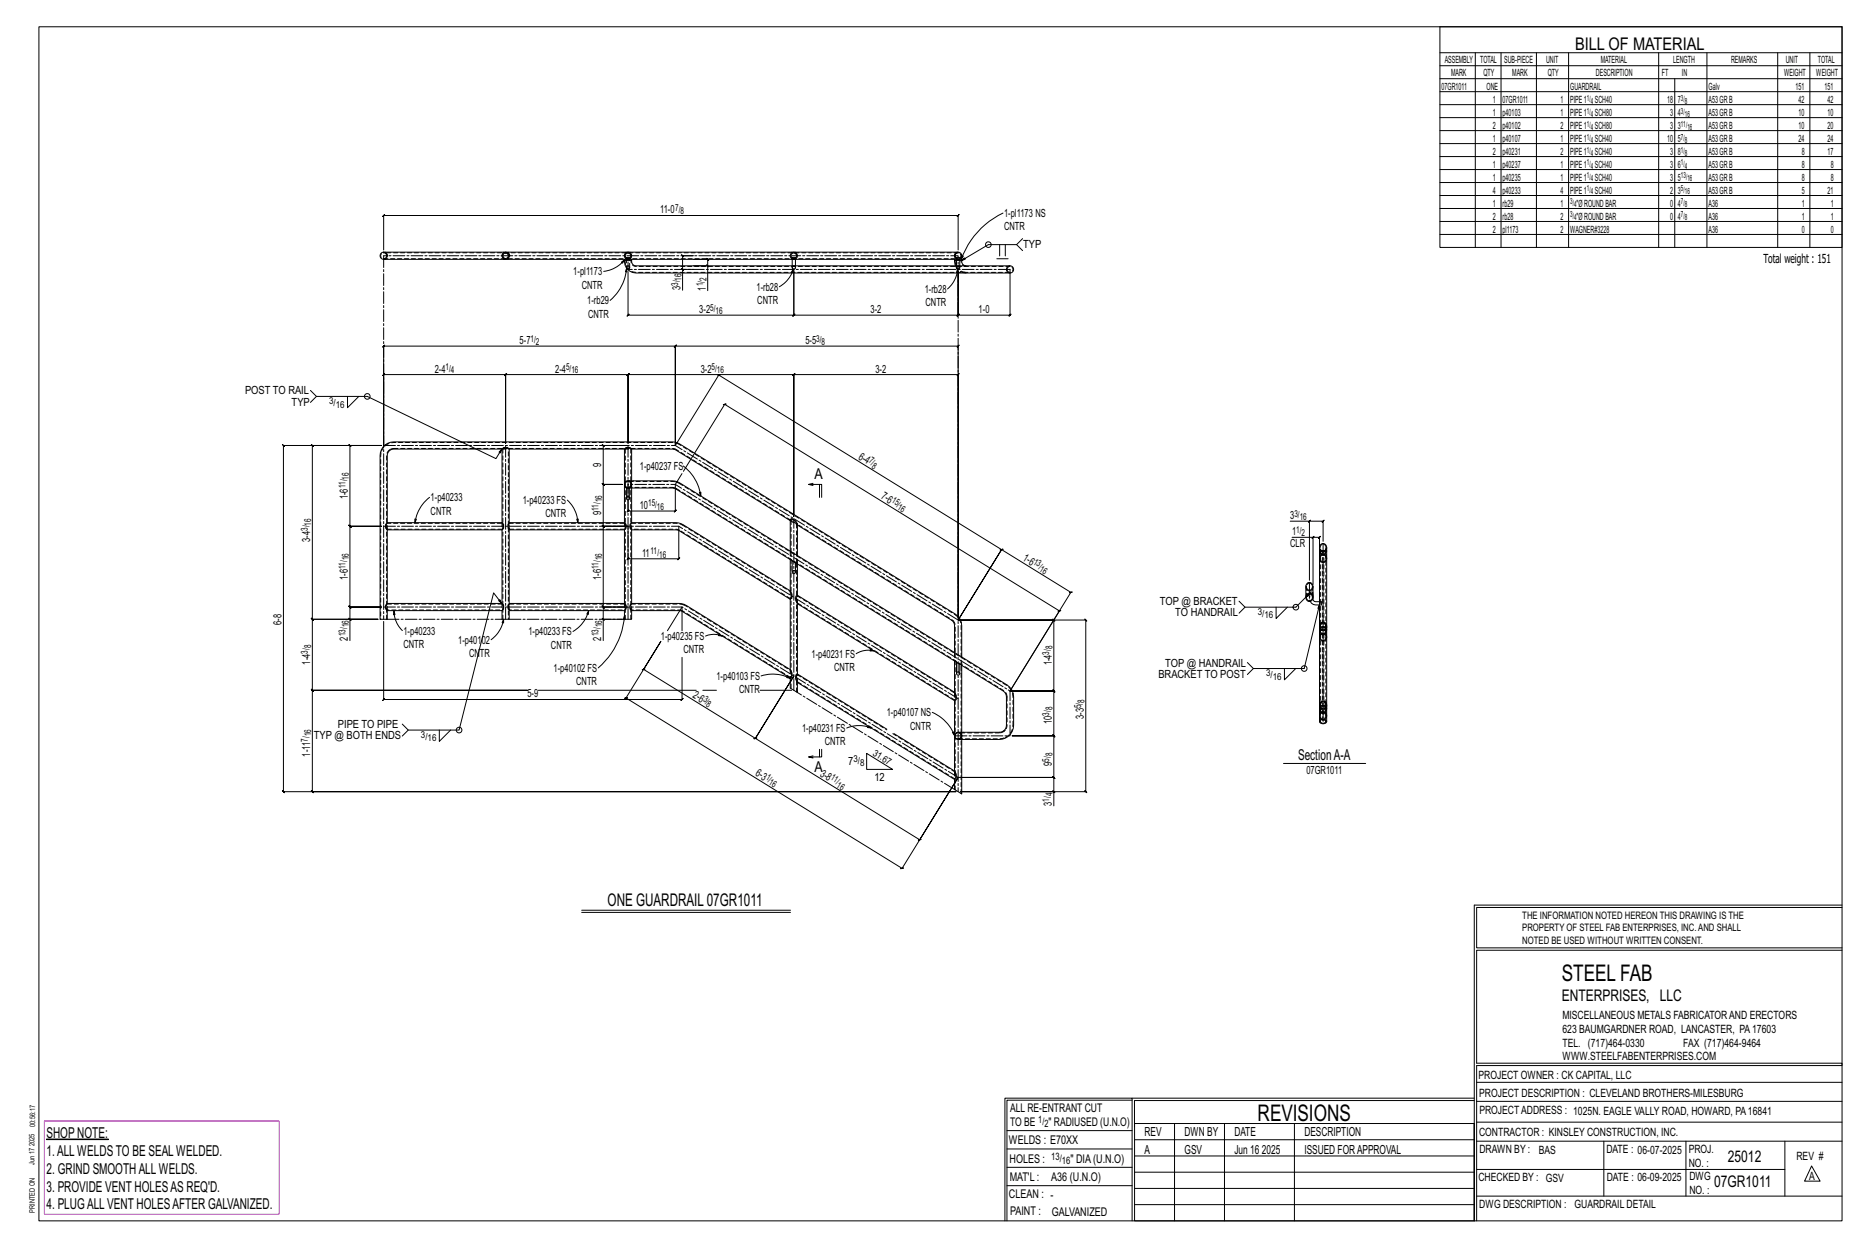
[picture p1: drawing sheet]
<svg xmlns="http://www.w3.org/2000/svg" width="914mm" height="610mm" viewBox="0 0 914 610" stroke-linecap="round" stroke-linejoin="round" font-family="sans-serif">
<path d="M23 557l30 1z" fill="#000" stroke="#000" stroke-width=".49"/>
<g fill="none" stroke="#000" stroke-width=".49">
<path d="M19 13h883v584h-883zM705 13h197v108h-197zM705 26h197M705 32h197M705 39h197M722 26v95M735 26v95M752 26v95M768 26v95M812 26v95M820 39v82M836 26v95"/>
<path d="M870 26v95M886 26v95M705 45h197M705 51h197M705 58h197M705 64h197M705 70h197M705 77h197M705 83h197M705 89h197M705 96h197M489 120v5"/>
<path d="M491 104a40 40 0 0 0-20 23M492 120v5M498 120l3 3M501 117l-3 3h-14l-13 7M705 102h197M705 108h197M705 115h197M187 124l1-1h281a1.8 1.8 0 0 1 2 2 1.8 1.8 0 0 1-2 2h-281l-2-1zM188 122v-17l-1 1 1-1h281v1l1-1h-1v17M304 128l2-1-1 2zM306 127a15 15 0 0 1-10 6M306 127h3l1 2 1 1h183a1.8 1.8 0 0 1 2 2 1.8 1.8 0 0 1-2 2h-183a6 6 0 0 1-5-7z"/>
<path d="M306 127h.1M307 131v1M307 131v2h-1zM307 131a23 23 0 0 1-8 16M309 127h.1M334 131l1 1zM339 132h-5v10M339 125h-5l1 1-1-1v7M339 130h7v12M339 127h7v-1l1 1h-1v3M346 130l1 1zM388 127v3"/>
<path d="M388 132v1h-1zM388 132a14 14 0 0 1-7 8M389 132v22l-1 1 1-1h-82h1l-1 1v-1v-21M389 127v3M467 127h.1M467 127l1 3M467 127h1M468 127v3M469 132v1h-1zM469 132a14 14 0 0 1-5 9M470 127h1M470 127v3"/>
<path d="M471 127h.1M471 127v2l2 1M471 125h1l-1 2zM488 127h5M494 132v22h1l-1 1v-1h-25h1l-1 1v-1v-21v21h1l-1 1v-1h-80l-1 1 1-1v-21M188 169l-1 1 1-1h143l-1 1 1-1v49v-49l-1 1 1-1h138v1l1-1h-1v133v-119h1l-1 1v-1h-80l-1 1 1-1v70v-70l-1 1 1-1h-82h1l-1 1v-1v34v-34h1l-1 1v-1h-59l-1 1 1-1v34v-34l-1 1 1-1h-60l-1 1 1-1v35zM152 191l3 3h25l63 30 3-4M155 194l-3 3M170 194v5l6-5M187 218h-48l-1-1 1 1v169h-1l1 1v-1h329h-315v1l-1-1h1v-49l-1-1 1 1h105h-105l-1-1 1 1v-35l-1-1 1 1h32M246 220h-53h-2l-1 3v33M249 220h57v36"/>
<path d="M306 220v-1h2l1 1v15M307 218h-12v-1l1 1h-1v19l1 1-1-1h10h-10l1 1-1-1v20l1 1-1-1h12h-12l1 1-1-1v40v-1l1 1h-1h12M309 220h21l57 35v15M331 218l21-35-1 1 2-1h-1l138 86h1h-1l-21 34 21-34h1h-1l34 21h1h-1l-30 48 25-39h-1h1l-164-101h-1h1l-20 33M306 238h.1M306 236l1-1h22l4 1 160 99a7 7 0 0 1 3 6v14a7 7 0 0 1-7 7h-20a1.8 1.8 0 0 1-2-2 1.8 1.8 0 0 1 2-2h20h2l2-3v-14l-1-2-161-100h-2h-22l-1-1zM307 239h1v5a.8 .8 0 0 1-1 1 .8 .8 0 0 1 0-1zM307 239h.1M309 239v17M334 232l-3 5v13l-1 1 1-1h-24h1l-1 1v-1v-13M334 228a22 22 0 0 1 9 15M398 238l-2-1h6v6"/>
<path d="M398 236l-2 1M401 237v6M190 256l-1 1v1l1 1h56M190 256h56M190 259v36M203 254h1l-1 2zM210 243a19 19 0 0 0-7 13M246 256v-36l1-1h1l1 1v36M246 259v36h-56M246 256l1 1v1l-1 1M249 257l1-1h56v1v1v1h-56l-1-1zM249 259v36"/>
<path d="M278 245a16 16 0 0 1 5 11M282 254h1v2zM306 259v36M307 257v16v1l1-1h-1h25v1l1-1h-1v-16M309 256l-1 1v1l1 1M309 256h22h2l54 33a3 3 0 0 1 0 4M309 259h23l55 34M309 259v36M342 241h1v2zM388 254h1M632 255h9v29M640 255l1-1z"/>
<path d="M641 255h7h-1l1-1v1v10M387 274v15M388 274v6a.8 .8 0 0 0 1 1 .8 .8 0 0 0 0-1v-5M390 272v-15l76 47 1 2v13M390 276v15M632 263h11v23M642 263l1-1zM643 263h3h-1l1-1v1v6M647 272h1M190 299v4h-4v-80a7 7 0 0 1 7-7h136l3 1 136 83a7 7 0 0 1 3 6v15M190 295l-1 1v2l1 1h56M193 299v2z"/>
<path d="M193 299a14 14 0 0 0 4 10M245 295l-3-5-17 67h-25l-3-3M246 295l1 1v2l-1 1M249 296l1-1h56v1v2v1h-56l-1-1zM249 298v5h-3v-4M288 299v2l-1-1zM288 299a17 17 0 0 1-8 10M305 297h-10v-1l1 1h-1v6M306 299v4h3v-4M309 295l-1 1v2l1 1M309 295h23l3 1 52 32M309 299h25l53 33"/>
<path d="M334 297l-7 12zM334 297v12M387 293v35M390 291v1v2v1l77 48M390 291l77 48v-16M390 295v35M609 297l-2 3M625 297v6l5-6M639 292v-5a1.8 1.8 0 0 1 2-2 1.8 1.8 0 0 1 2 2v5a1.9 1.9 0 0 1-3 2 1.9 1.9 0 0 1-1-3 1.9 1.9 0 0 1 3 0l1 1M641 290l-7 7h-25l-2-3M641 294a4 4 0 0 0 5 2v12M643 293l1 1h2v-26a1.8 1.8 0 0 1 2-2 1.8 1.8 0 0 1 1 2v5a1.9 1.9 0 0 1-2 2 1.9 1.9 0 0 1-1-3 1.9 1.9 0 0 1 3-1v2v35"/>
<path d="M646 296l-8 31h-24l-3-3M171 302l1 1zM171 303v-6h1l-1-1v1h16h-16h1l-1-1v1v-40l1 1-1-1h16h-16l1 1-1-1v-39h1l-1-1v1h16h-34l-1-1 1 1v85l-1-1 1 1h32h-14v10M188 304v38l-1 1 1-1h146l-1 1 1-1v-20M247 303v2h-1zM247 303a15 15 0 0 1-7 10M295 302l1 1zM305 303h-10v10M306 301v2h-1zM306 301a37 37 0 0 1-13 26M324 314l-9 13-1 1 2-1h-1l55 34h-1h1l19-30-19 30h-1h1l80 50h1h-1l19-31-27 45h-1h1l-136-84h1l-1 1v-1zM352 310l1 1h-1z"/>
<path d="M353 311a11 11 0 0 0-8 0M426 318h2l-2 1zM428 318a11 11 0 0 0-9 2M647 310h1M264 338h77zM344 338h7zM372 338h16zM373 331a19 19 0 0 1 14 1M385 331l2 1-2-1zM387 332v5l3 2v-5M387 328a3 3 0 0 1 0 4M390 330v2v2"/>
<path d="M390 334l77 47M390 330l44 27M467 339l1 1v2l-1 1M468 324v5a.8 .8 0 0 0 1 1 .8 .8 0 0 0 1-1v-4l-1-1M471 326v32M614 327l-3 3M629 327v6l5-6M200 357l-3 3M215 357v6l6-6M425 355l1 1h-1zM426 356a16 16 0 0 0-12 0M438 359l29 18"/>
<path d="M456 349a21 21 0 0 1 11 11M466 358h1v2zM467 343v34M646 347v-39a1.8 1.8 0 0 1 2-1 1.8 1.8 0 0 1 1 1v39M646 345h2a1.4 1.4 0 0 1 1 2v6a2 2 0 0 1-1 1 2 2 0 0 1-2-1zM647 349h1M398 370h-2M401 367v3M402 367v3h-6l2 1M424 369l13 7h-13zM467 377l1 2v2h-1M471 362v26l-4-2v-5"/>
<path d="M628 374h41M515 387l1 1zM516 387v-7v1l-1-1h1h-47h47v1l-1-1h1v-20v1l-1-1h1h-21h21v1l-1-1h1v-22v1l-1-1h1h-22h22v1l-1-1h1v-35v1l-1-1h1h-47h62l1 1-1-1v84l1 1-1-1h-61h46v7M285 445h102M285 446h102M722 443v154M722 443h180M902 444h-179v20h179M902 465h-179v55h179v1h-179v76M554 538h-61v59M554 537h168M722 538h-167v13"/>
<path d="M723 539h179M723 530h179M493 553h61M555 550h167v47h-167zM555 558h167M575 550v47M599 550v47M634 550v47M723 549h179M723 558h179M785 558v27M825 558v27"/>
<path d="M874 558v27M493 571h61M493 562h61M555 573h167M555 566h167M723 572h151M887 570l4 8h-8zM492 597v-60h62v60M493 580h61M555 589h167M555 581h167M723 585h179"/>
<circle cx="484" cy="120" r="1.4"/>
<circle cx="180" cy="194" r="1.4"/>
<circle cx="648" cy="273" r="1.6"/>
<circle cx="634" cy="297" r="1.4"/>
<circle cx="641" cy="292" r="1.6"/>
<circle cx="647" cy="312" r="1.9"/>
<circle cx="648" cy="312" r="1.6"/>
<circle cx="638" cy="327" r="1.4"/>
<circle cx="225" cy="357" r="1.4"/>
<circle cx="647" cy="350" r="1.9"/>
<circle cx="648" cy="350" r="1.6"/>
</g>
<path d="M22 548h115v46h-115z" fill="none" stroke="#f0f" stroke-width=".5"/>
<g fill="none" stroke="#000" stroke-width=".49" stroke-dasharray="2 1.4">
<path d="M188 127h281M188 127h1M189 124l-1-1M189 127l1-2M189 123v1M189 127h.1M189 124l1 1-1 2M189 124h.1M190 125l-1-1M246 125h.1M246 125v-1M246 124h.1"/>
<path d="M246 126v-1M246 125v1M246 124h1M246 126h1M246 124v1M247 127l-1-1M247 124h.1M247 127h1zM247 127h.1M247 124l1-1zM247 124v-1M247 126h.1"/>
<path d="M247 126h1M248 123v1M248 124h.1M248 124h-2M248 126h1M248 127h.1M248 124h1M249 126h.1M249 124h.1M249 124h-1M249 123v1M249 126v-1"/>
<path d="M249 127h.1M249 124l1 1-1 2M249 126l-1 1M249 125v-1M249 124v1M249 125v1M249 125h.1M306 125h.1M306 125v-1M306 124h.1M306 126v-1M306 127h.1"/>
<path d="M306 127a5 5 0 0 0 5 6h183M306 125v1M306 126h.1M306 124v1M306 127v-1M306 127h2zM306 124l1-1zM306 124v-1M306 126h1M307 130v1M307 127v3M307 131h.1"/>
<path d="M307 131v-1M307 130h.1M307 126h1M307 130h1M307 123l1 1M307 124h1M307 124h.1M308 132h-1M308 132h.1M308 130v1M308 124h-2M308 131v1"/>
<path d="M308 131h.1M308 126h.1M308 126h-1v1M308 131v-4M308 127v-1M308 124h.1M308 126h1M308 123v1M308 127h.1M308 124h1M309 124h.1M309 126h.1"/>
<path d="M309 124h-1M309 126v-1M309 126l-1 1M309 125v-1M309 127h.1M309 124v1M309 125v1M309 125h.1M387 125l1-1M387 125v1M387 126h1M388 127l-1-2"/>
<path d="M388 124h.1M388 124h2zM388 127h1zM388 127h.1M388 124v-1M388 126h.1M388 131v-1M388 130h.1M388 131h.1M388 130h1M388 126h2M389 127h1h-1"/>
<path d="M389 126h.1M389 130h.1M389 132l-1-1M389 124h-1l-1 1M389 130v1M389 131v1M389 131h.1M389 126h-1v1M389 127h.1M389 127v-1M390 124h-1M390 126v-1"/>
<path d="M390 123v1M390 127h.1M390 124h.1M390 124v1M390 125v-1M390 125h.1M390 126v1M390 125v1M467 125l1 2M467 126v-2M468 124l-1 1M468 124h.1"/>
<path d="M468 127h.1M468 127v3M468 125a1.5 1.5 0 0 1 1-1 1.5 1.5 0 0 1 1 1 1.5 1.5 0 0 1-1 2M468 125v1M468 130h.1M468 130l2 2 1 1M468 127h1M468 124v-1M468 130a5 5 0 0 0 5 3M468 131v-1M468 131h.1M468 130h1"/>
<path d="M469 130h.1M469 124h-281M469 123l-1 1M469 127l-1-1v-1M469 124h.1M469 127h.1M469 130h1M469 132l-1-1M470 124h.1M470 130h.1M470 130v1M470 127h.1"/>
<path d="M470 131l-1 1M470 131h.1M470 126h-2v1M470 127h-2M470 127v-1M470 127h-1M470 126v-2M471 124l-1 2M471 133l2 1M473 130l-2-1-1-2M493 132v1M493 132a1.5 1.5 0 0 1 1-2 1.5 1.5 0 0 1 2 2 1.5 1.5 0 0 1-2 1"/>
<path d="M493 130v2M493 133l1 1M494 130h-183l-2-1v-2M494 130h-1M494 133h-1v-1M188 219l-1 2M190 217l-2 2M191 220l2-1M193 219h53M246 220h3M246 219h3M246 220h.1"/>
<path d="M246 220l1-1M247 219h.1M247 219l2 1v83M249 219h57M306 220h3M306 219h3M306 220h.1M306 220v83M306 220l1-1M307 219h.1M307 219l2 1M309 220v16"/>
<path d="M309 219l21 1M329 216h-136l-3 1M330 220l137 84M333 217l-4-1M187 221l-1 82M190 221l1-1M306 237v1M306 238h.1M306 236h.1M306 238l1 1M307 239h.1M307 238h22"/>
<path d="M307 239l1-1M307 236h2M307 239h1M308 239h.1M308 235h-1l-1 2M308 239v-1M308 236v-1M308 238h1M308 236l-1-1M308 238l1-1M308 238a1.5 1.5 0 0 1-2-1 1.5 1.5 0 0 1 2-1M309 236v1"/>
<path d="M309 236h.1M309 238h.1M309 238v-2M309 237l-1 1M309 238v-1M309 239v-1M309 236v-1M309 237l-1-1M329 238l1 1M330 239h1M330 236h-22M331 239l160 99 1 1"/>
<path d="M333 237l-3-1M189 258l1-2M189 259v-1M189 259h.1M190 259v-3M190 256h56M190 259h.1M246 256v3M246 259h-57M246 256h.1M246 256v1M246 257v2"/>
<path d="M249 258l1-2M249 259v-1M249 259v-3M249 259h.1M250 256h56M250 259h.1M306 256v3M306 259h-57M306 256h.1M306 256v1M306 257v2M307 243v1"/>
<path d="M308 244l-1-1M309 258v-2M309 259v-1M309 259h.1M309 256h22l3 1M309 259v-3M333 259h-2h-22M334 257l53 32v2M387 254v1M387 255l3 2M387 254h.1M387 255v-1"/>
<path d="M387 255v15M387 254h1M388 254h.1M388 254l1 1M388 254h-1M389 255l1 1M390 256h.1M390 256l-1-2M390 257v-1M387 270h.1M387 270v3M387 273v1"/>
<path d="M387 270v4M387 274v63M388 274h.1M389 275l-1-1M389 279l-1 1M389 280v-1M390 275v-3M390 272v-16M390 276h.1M390 276v-4M390 272h.1M646 268v1"/>
<path d="M646 270v-1M646 270h.1M646 268l1-1 1-1M646 269l1 1M646 269h.1M646 270v83l1-1M646 270l1 1M646 269h1M647 270h-1M647 270h.1M647 271h.1M647 271h1"/>
<path d="M647 269v83h-1M647 272l-1-2M647 270h2M648 271l1-1M648 269h1M648 269h-1M648 270h-1M648 266l1 2M648 270l-1-1-1-1v5M649 270v-1M649 270h.1M649 269h.1"/>
<path d="M649 268l-1 2M649 273v-5M649 270l-1 2M649 269v-1M649 270v-1v1M189 298l1-3M189 298h.1M190 299v-4M190 299l-1-1M190 296h56M246 295v4M246 296h.1"/>
<path d="M246 296v2h-56M249 298l1-3M249 298h.1M249 298v-3M250 299l-1-1M250 296h56M306 295v4M306 296h.1M306 296v2h-56M309 298v-2M309 298h.1M309 296h23h3"/>
<path d="M309 299v-4M334 299l-25-1M335 296l52 32v1M387 289v4M387 293l-54-34M387 293h.1M387 291v1M387 292v1M390 294v-2M390 294h.1M390 295v-1M390 295h.1"/>
<path d="M390 292l77 47M390 295v-4M639 287l1 1M640 292v-6M640 288l1 1M640 286l1-1M641 289l1-1M641 285l1 1v1M641 289l-1-1v-1M641 290v4M641 290h1M642 290h.1"/>
<path d="M642 291l-1-1M642 291h.1M642 287l-1 2M642 292v-5M642 288l1-1M642 290h1M643 290l-1 1M643 293v-3M646 294v2M646 296h1M647 296v-2M647 294h-1"/>
<path d="M186 303h.1M189 303l1-82M189 303h.1M246 303v-83M309 303v-65M467 304l1 2v14M467 319v1M467 320v3M468 320v3M646 307v-1v1M646 307v1M646 309h.1"/>
<path d="M646 309v-1M646 307v2M646 308v-1M646 306h.1M646 305v2M646 308h.1M646 306v-1M646 309l2 2M646 307l1 1M646 309v-1v4M646 305h.1M646 306v1"/>
<path d="M646 305h1M646 308h1M646 307h2M647 308h-1M647 305l-1 1M647 305h-1M647 308h.1M647 305h.1M647 310l-1-1M647 308l-1-1M647 310h.1M647 304v1"/>
<path d="M648 311l1-2M648 307h.1M648 305h.1M648 305v-1l1 1M648 308h1M648 307l1 1M648 305h1M648 308h.1M649 308h.1M649 305h.1M649 305h-1M649 305l-1-1"/>
<path d="M649 308h-1M649 306v-1M649 305v1M649 307l-1 1M649 309l-1 1M649 308v-1M649 306h.1M649 307v-1M649 307h.1M649 312v-4v1M649 307v-1v1M649 309h.1"/>
<path d="M649 306v1M649 308v-2M649 309v-2M649 308v1M649 307v1M387 328v4M387 331l-53-32M387 331h.1M387 329v2M390 332v-1v-1M390 339v-64M390 333v-1"/>
<path d="M390 333h.1M390 330l44 27M390 334v-1M390 334v-4M467 323h.1M467 339v3M467 339h.1M467 339l1 1M468 323v16M468 339v21M468 340h.1M468 324h.1"/>
<path d="M469 324h-1M469 329h-1M470 329h-1M470 322v-16a6 6 0 0 0-3-5l-134-84M470 325v-3M471 326v-1M471 325v-3M471 322v-1M492 339l1 2M495 338l-2-3-160-98M437 359l30 19M467 343h.1"/>
<path d="M467 342l-77-47M468 340v2h-1M469 359h1M470 359a1.7 1.7 0 0 0-3 1 1.7 1.7 0 0 0 3 1M470 359l-1-1M470 359v1M470 359h.1M470 359v-34M471 359v-1M489 359h-20M492 358l-3 1M492 357v1"/>
<path d="M493 341v14l-1 2M496 355v-14l-1-3M646 345v-1v1M646 345v1M646 347v1M646 347h.1M646 345v3M646 347v-2M646 344h.1M646 344v1M646 346h.1M646 348l2 1"/>
<path d="M646 345h.1M646 353h.1M646 346v1M646 348v-1v3M646 344v2M646 346l1 1M646 346h1M646 344l1-1M646 352v1M646 346l2-1M646 346v-2M646 344h1"/>
<path d="M647 347h-1M647 344h-1M647 346v1M647 347h.1M647 343h.1M647 354l-1-1M647 348h-1M647 346h-1M647 344v-1M647 343l-1 1M647 344h.1M647 349v-1"/>
<path d="M647 347v-1M647 352h1M648 349l1-1M648 345h.1M648 352l1 1v-83h-1M648 347h1M648 347l1-1M648 343v1M648 345v1M648 344v-1h1M648 343h.1M648 346h1"/>
<path d="M648 344h1M648 344h.1M648 346v1M649 354h-2M649 346h.1M649 343v1M649 347v-1M649 343h-1M649 344h-1M649 347h-1M649 344h.1M649 344v1"/>
<path d="M649 346h-1M649 348l-1 1M649 346v-1M649 347h.1M649 344v-1M649 352h-1v-83M649 353h.1M649 353v1M649 345v-1M649 345h.1M649 350v-3v1M649 345v1"/>
<path d="M649 348v-1M649 348v-3M649 345v-1v1M649 346v1M649 353v-1M467 378v3M467 377h.1M467 378h.1M467 378h1M468 360v18M468 378v8M468 378v1"/>
<path d="M468 379h.1M468 379v1l-1 1M469 361h.1M469 362l1-1M469 361h20h3M470 361l1-1-1-1M470 361l1-1M470 361a1.5 1.5 0 0 1-2-1 1.5 1.5 0 0 1 1-1M470 360v1M470 361h.1M470 361v-1M470 360v-1"/>
<path d="M471 362v-1M471 361v-1M471 360h.1M471 360v-1M471 360l-1-1M492 361a7 7 0 0 0 4-6M467 381h.1M467 386h.1M467 381l-77-47M470 388v-27M470 388h.1"/>
<circle cx="188" cy="125" r="1.5"/>
</g>
<g fill="none" stroke="#000" stroke-width=".49" stroke-dasharray="5.8 1 1 1">
<path d="M188 125v178M494 132h-187v-7M188 218h143l138 85v84M248 218v85M307 218v85M188 257h144l137 85M648 266v88M188 297h146l100 62M641 285v9M190 303h56M249 303h57M469 303v-178h-281"/>
<path d="M389 338v-84M434 359l35 21M468 360h26v-22l-163-101h-24M467 386l-77-47"/>
</g>
<g font-size="11.2">
<text x="764" y="480">STEEL FAB</text>
<text x="616" y="548">REVISIONS</text>
</g>
<g font-size="8.6">
<text x="771" y="24">BILL OF MATERIAL</text>
<text x="297" y="443">ONE GUARDRAIL07GR1011</text>
</g>
<g font-size="7.9">
<text x="765" y="490">ENTERPRISES, LLC</text>
<text x="846" y="569">25012</text>
<text x="839" y="581">07GR1011</text>
</g>
<g font-size="7.3">
<text x="399" y="235">A</text>
<text x="635" y="372">SectionA-A</text>
<text x="399" y="378">A</text>
<text x="23" y="557">SHOPNOTE:</text>
<text x="23" y="566">1.ALLWELDSTO BE SEALWELDED.</text>
<text x="23" y="574">2. GRIND SMOOTHALLWELDS.</text>
<text x="23" y="583">3. PROVIDE VENT HOLESAS REQ'D.</text>
<text x="23" y="592">4. PLUGALLVENT HOLESAFTER GALVANIZED.</text>
</g>
<g font-size="6.1">
<text x="863" y="129">Total weight : 151</text>
<text x="560" y="556">REV</text>
<text x="580" y="556">DWN BY</text>
<text x="604" y="556">DATE</text>
<text x="639" y="556">DESCRIPTION</text>
<text x="560" y="564">A</text>
<text x="580" y="564">GSV</text>
<text x="604" y="564">Jun 16</text>
<text x="618" y="564">2025</text>
<text x="639" y="564">ISSUED FORAPPROVAL</text>
</g>
<g font-size="5.9">
<text x="494" y="560">WELDS : E70XX</text>
<text x="494" y="569">HOLES :</text>
<text x="524" y="569">&quot; DIA(U.N.O)</text>
<text x="494" y="578">MAT'L :</text>
<text x="515" y="578">A36 (U.N.O)</text>
<text x="494" y="586">CLEAN : -</text>
<text x="495" y="595">PAINT :</text>
<text x="515" y="595">GALVANIZED</text>
</g>
<g font-size="5.8">
<text x="494" y="544">ALL RE-ENTRANT CUT</text>
<text x="494" y="551">TO BE</text>
<text x="513" y="551">&quot; RADIUSED (U.N.O)</text>
</g>
<g font-size="5.6">
<text x="765" y="499">MISCELLANEOUS METALS FABRICATORAND ERECTORS</text>
<text x="765" y="505">623 BAUMGARDNER ROAD, LANCASTER, PA17603</text>
<text x="765" y="512">TEL. (717)464-0330</text>
<text x="824" y="512">FAX (717)464-9464</text>
<text x="765" y="519">WWW.STEELFABENTERPRISES.COM</text>
<text x="724" y="528">PROJECT OWNER : CK CAPITAL, LLC</text>
<text x="724" y="537">PROJECT DESCRIPTION : CLEVELAND BROTHERS-MILESBURG</text>
<text x="724" y="545">PROJECTADDRESS : 1025N. EAGLE VALLY ROAD, HOWARD, PA16841</text>
<text x="724" y="556">CONTRACTOR : KINSLEY CONSTRUCTION, INC.</text>
<text x="724" y="564">DRAWN BY :</text>
<text x="753" y="564">BAS</text>
<text x="786" y="564">DATE : 06-07-2025</text>
<text x="827" y="564">PROJ.</text>
<text x="879" y="568">REV #</text>
<text x="827" y="571">NO. :</text>
<text x="724" y="578">CHECKED BY : GSV</text>
<text x="787" y="578">DATE : 06-09-2025</text>
<text x="827" y="578">DWG</text>
<text x="886" y="578">A</text>
<text x="827" y="584">NO. :</text>
<text x="724" y="591">DWG DESCRIPTION : GUARDRAIL DETAIL</text>
</g>
<g font-size="5.5">
<text x="323" y="104">11-0</text>
<text x="492" y="106">1-pl1173 NS</text>
<text x="492" y="113">CNTR</text>
<text x="501" y="121">TYP</text>
<text x="281" y="135">1-pl1173</text>
<text x="285" y="141">CNTR</text>
<text x="333" y="142" transform="rotate(-90 333 142)">3</text>
<text x="345" y="142" transform="rotate(-90 345 142)">1</text>
<text x="370" y="142">1-rb28</text>
<text x="453" y="143">1-rb28</text>
<text x="287" y="149">1-rb29</text>
<text x="371" y="149">CNTR</text>
<text x="453" y="150">CNTR</text>
<text x="288" y="155">CNTR</text>
<text x="342" y="153">3-2</text>
<text x="426" y="153">3-2</text>
<text x="479" y="153">1-0</text>
<text x="254" y="168">5-7</text>
<text x="394" y="168">5-5</text>
<text x="213" y="182">2-4</text>
<text x="272" y="182">2-4</text>
<text x="343" y="182">3-2</text>
<text x="429" y="182">3-2</text>
<text x="120" y="193">POST TO RAIL</text>
<text x="143" y="198">TYP</text>
<text x="420" y="224" transform="rotate(32 420 224)">6-4</text>
<text x="294" y="229" transform="rotate(-90 294 229)">9</text>
<text x="313" y="230">1-p40237 FS</text>
<text x="170" y="244" transform="rotate(-90 170 244)">1-6</text>
<text x="211" y="245">1-p40233</text>
<text x="431" y="244" transform="rotate(32 431 244)">7-6</text>
<text x="211" y="252">CNTR</text>
<text x="256" y="247">1-p40233 FS</text>
<text x="313" y="249">10</text>
<text x="267" y="253">CNTR</text>
<text x="294" y="252" transform="rotate(-90 294 252)">9</text>
<text x="632" y="254">3</text>
<text x="632" y="262">1</text>
<text x="152" y="265" transform="rotate(-90 152 265)">3-4</text>
<text x="632" y="267">CLR</text>
<text x="314" y="272">11</text>
<text x="500" y="274" transform="rotate(32 500 274)">1-6</text>
<text x="170" y="284" transform="rotate(-90 170 284)">1-6</text>
<text x="294" y="284" transform="rotate(-90 294 284)">1-6</text>
<text x="568" y="296">TOP @ BRACKET</text>
<text x="138" y="306" transform="rotate(-90 138 306)">6-8</text>
<text x="575" y="302">TO HANDRAIL</text>
<text x="197" y="310">1-p40233</text>
<text x="259" y="311">1-p40233 FS</text>
<text x="170" y="313" transform="rotate(-90 170 313)">2</text>
<text x="197" y="317">CNTR</text>
<text x="224" y="315">1-p40102</text>
<text x="270" y="317">CNTR</text>
<text x="294" y="313" transform="rotate(-90 294 313)">2</text>
<text x="324" y="313">1-p40235 FS</text>
<text x="230" y="321">CNTR</text>
<text x="335" y="320">CNTR</text>
<text x="397" y="322">1-p40231 FS</text>
<text x="152" y="325" transform="rotate(-90 152 325)">1-4</text>
<text x="271" y="329">1-p40102 FS</text>
<text x="408" y="328">CNTR</text>
<text x="515" y="326" transform="rotate(-90 515 326)">1-4</text>
<text x="570" y="326">TOP @ HANDRAIL</text>
<text x="282" y="335">CNTR</text>
<text x="351" y="333">1-p40103 FS</text>
<text x="567" y="332">BRACKET TO POST</text>
<text x="258" y="341">5-9</text>
<text x="339" y="341" transform="rotate(32 339 341)">2-6</text>
<text x="362" y="339">CNTR</text>
<text x="434" y="350">1-p40107 NS</text>
<text x="531" y="352" transform="rotate(-90 531 352)">3-3</text>
<text x="165" y="356">PIPE TO PIPE</text>
<text x="393" y="358">1-p40231 FS</text>
<text x="446" y="357">CNTR</text>
<text x="515" y="354" transform="rotate(-90 515 354)">10</text>
<text x="154" y="362">TYP @ BOTH ENDS</text>
<text x="404" y="365">CNTR</text>
<text x="152" y="370" transform="rotate(-90 152 370)">1-11</text>
<text x="415" y="374">7</text>
<text x="515" y="375" transform="rotate(-90 515 375)">9</text>
<text x="369" y="379" transform="rotate(32 369 379)">6-3</text>
<text x="401" y="379" transform="rotate(32 401 379)">3-8</text>
<text x="428" y="382">12</text>
<text x="639" y="378">07GR1011</text>
<text x="515" y="394" transform="rotate(-90 515 394)">3</text>
</g>
<g font-size="5">
<text x="745" y="450">THE INFORMATION NOTED HEREON THIS DRAWING IS THE</text>
<text x="745" y="456">PROPERTY OF STEEL FAB ENTERPRISES, INC.AND SHALL</text>
<text x="745" y="462">NOTED BE USED WITHOUT WRITTEN CONSENT.</text>
<text x="508" y="550">1/</text>
<text x="511" y="551">2</text>
<text x="515" y="568">13/</text>
<text x="520" y="570">16</text>
</g>
<g font-size="4.9">
<text x="707" y="31">ASSEMBLY</text>
<text x="725" y="31">TOTAL</text>
<text x="736" y="31">SUB-PIECE</text>
<text x="757" y="31">UNIT</text>
<text x="784" y="31">MATERIAL</text>
<text x="819" y="31">LENGTH</text>
<text x="847" y="31">REMARKS</text>
<text x="874" y="31">UNIT</text>
<text x="890" y="31">TOTAL</text>
<text x="710" y="37">MARK</text>
<text x="726" y="37">QTY</text>
<text x="740" y="37">MARK</text>
<text x="758" y="37">QTY</text>
<text x="781" y="37">DESCRIPTION</text>
<text x="814" y="37">FT</text>
<text x="823" y="37">IN</text>
<text x="873" y="37">WEIGHT</text>
<text x="889" y="37">WEIGHT</text>
<text x="706" y="44">07GR1011</text>
<text x="728" y="44">ONE</text>
<text x="769" y="44">GUARDRAIL</text>
<text x="836" y="44">Galv</text>
<text x="879" y="44">151</text>
<text x="893" y="44">151</text>
<text x="731" y="50">1</text>
<text x="736" y="50">07GR1011</text>
<text x="764" y="50">1</text>
<text x="769" y="50">PIPE1</text>
<text x="781" y="50">SCH40</text>
<text x="816" y="50">18</text>
<text x="821" y="50">7</text>
<text x="836" y="50">A53GRB</text>
<text x="880" y="50">42</text>
<text x="895" y="50">42</text>
<text x="731" y="57">1</text>
<text x="736" y="57">p40103</text>
<text x="764" y="57">1</text>
<text x="769" y="57">PIPE1</text>
<text x="781" y="57">SCH80</text>
<text x="818" y="57">3</text>
<text x="821" y="57">4</text>
<text x="836" y="57">A53GRB</text>
<text x="880" y="57">10</text>
<text x="895" y="57">10</text>
<text x="731" y="63">2</text>
<text x="736" y="63">p40102</text>
<text x="764" y="63">2</text>
<text x="769" y="63">PIPE1</text>
<text x="781" y="63">SCH80</text>
<text x="818" y="63">3</text>
<text x="821" y="63">3</text>
<text x="836" y="63">A53GRB</text>
<text x="880" y="63">10</text>
<text x="895" y="63">20</text>
<text x="731" y="69">1</text>
<text x="736" y="69">p40107</text>
<text x="764" y="69">1</text>
<text x="769" y="69">PIPE1</text>
<text x="781" y="69">SCH40</text>
<text x="816" y="69">10</text>
<text x="821" y="69">5</text>
<text x="836" y="69">A53GRB</text>
<text x="880" y="69">24</text>
<text x="895" y="69">24</text>
<text x="731" y="76">2</text>
<text x="736" y="76">p40231</text>
<text x="764" y="76">2</text>
<text x="769" y="76">PIPE1</text>
<text x="781" y="76">SCH40</text>
<text x="818" y="76">3</text>
<text x="821" y="76">8</text>
<text x="836" y="76">A53GRB</text>
<text x="882" y="76">8</text>
<text x="895" y="76">17</text>
<text x="731" y="82">1</text>
<text x="736" y="82">p40237</text>
<text x="764" y="82">1</text>
<text x="769" y="82">PIPE1</text>
<text x="781" y="82">SCH40</text>
<text x="818" y="82">3</text>
<text x="821" y="82">6</text>
<text x="836" y="82">A53GRB</text>
<text x="882" y="82">8</text>
<text x="896" y="82">8</text>
<text x="731" y="88">1</text>
<text x="736" y="88">p40235</text>
<text x="764" y="88">1</text>
<text x="769" y="88">PIPE1</text>
<text x="781" y="88">SCH40</text>
<text x="818" y="88">3</text>
<text x="821" y="88">5</text>
<text x="836" y="88">A53GRB</text>
<text x="882" y="88">8</text>
<text x="896" y="88">8</text>
<text x="731" y="95">4</text>
<text x="736" y="95">p40233</text>
<text x="764" y="95">4</text>
<text x="769" y="95">PIPE1</text>
<text x="781" y="95">SCH40</text>
<text x="818" y="95">2</text>
<text x="821" y="95">3</text>
<text x="836" y="95">A53GRB</text>
<text x="882" y="95">5</text>
<text x="895" y="95">21</text>
<text x="731" y="101">1</text>
<text x="736" y="101">rb29</text>
<text x="764" y="101">1</text>
<text x="772" y="101">&quot;ØROUNDBAR</text>
<text x="818" y="101">0</text>
<text x="821" y="101">4</text>
<text x="836" y="101">A36</text>
<text x="882" y="101">1</text>
<text x="896" y="101">1</text>
<text x="731" y="107">2</text>
<text x="736" y="107">rb28</text>
<text x="764" y="107">2</text>
<text x="772" y="107">&quot;ØROUNDBAR</text>
<text x="818" y="107">0</text>
<text x="821" y="107">4</text>
<text x="836" y="107">A36</text>
<text x="882" y="107">1</text>
<text x="896" y="107">1</text>
<text x="731" y="114">2</text>
<text x="736" y="114">pl1173</text>
<text x="764" y="114">2</text>
<text x="769" y="114">WAGNER#3228</text>
<text x="836" y="114">A36</text>
<text x="882" y="114">0</text>
<text x="896" y="114">0</text>
</g>
<g font-size="4.7">
<text x="331" y="103">7/</text>
<text x="333" y="105">8</text>
<text x="334" y="137" transform="rotate(-90 334 137)">16</text>
<text x="346" y="138" transform="rotate(-90 346 138)">2</text>
<text x="332" y="140" transform="rotate(-90 332 140)">3/</text>
<text x="344" y="140" transform="rotate(-90 344 140)">1/</text>
<text x="348" y="152">5/</text>
<text x="350" y="154">16</text>
<text x="260" y="167">1/</text>
<text x="400" y="167">3/</text>
<text x="262" y="169">2</text>
<text x="402" y="169">8</text>
<text x="218" y="181">1/</text>
<text x="221" y="183">4</text>
<text x="277" y="181">5/</text>
<text x="280" y="183">16</text>
<text x="348" y="181">5/</text>
<text x="351" y="183">16</text>
<text x="161" y="198">3/</text>
<text x="164" y="199">16</text>
<text x="425" y="226" transform="rotate(32 425 226)">7/</text>
<text x="427" y="229" transform="rotate(32 427 229)">8</text>
<text x="169" y="239" transform="rotate(-90 169 239)">11/</text>
<text x="171" y="235" transform="rotate(-90 171 235)">16</text>
<text x="295" y="246" transform="rotate(-90 295 246)">16</text>
<text x="436" y="245" transform="rotate(32 436 245)">15/</text>
<text x="293" y="250" transform="rotate(-90 293 250)">11/</text>
<text x="317" y="248">15/</text>
<text x="322" y="249">16</text>
<text x="439" y="249" transform="rotate(32 439 249)">16</text>
<text x="152" y="257" transform="rotate(-90 152 257)">16</text>
<text x="634" y="253">3/</text>
<text x="636" y="254">16</text>
<text x="151" y="260" transform="rotate(-90 151 260)">3/</text>
<text x="635" y="261">1/</text>
<text x="637" y="262">2</text>
<text x="171" y="274" transform="rotate(-90 171 274)">16</text>
<text x="295" y="274" transform="rotate(-90 295 274)">16</text>
<text x="318" y="271">11/</text>
<text x="323" y="273">16</text>
<text x="506" y="276" transform="rotate(32 506 276)">13/</text>
<text x="169" y="278" transform="rotate(-90 169 278)">11/</text>
<text x="293" y="278" transform="rotate(-90 293 278)">11/</text>
<text x="508" y="279" transform="rotate(32 508 279)">16</text>
<text x="616" y="301">3/</text>
<text x="619" y="303">16</text>
<text x="169" y="311" transform="rotate(-90 169 311)">13/</text>
<text x="171" y="307" transform="rotate(-90 171 307)">16</text>
<text x="293" y="311" transform="rotate(-90 293 311)">13/</text>
<text x="295" y="307" transform="rotate(-90 295 307)">16</text>
<text x="152" y="317" transform="rotate(-90 152 317)">8</text>
<text x="515" y="318" transform="rotate(-90 515 318)">8</text>
<text x="151" y="320" transform="rotate(-90 151 320)">3/</text>
<text x="514" y="320" transform="rotate(-90 514 320)">3/</text>
<text x="620" y="331">3/</text>
<text x="623" y="333">16</text>
<text x="344" y="343" transform="rotate(32 344 343)">3/</text>
<text x="345" y="346" transform="rotate(32 345 346)">8</text>
<text x="515" y="348" transform="rotate(-90 515 348)">8</text>
<text x="529" y="346" transform="rotate(-90 529 346)">5/</text>
<text x="531" y="344" transform="rotate(-90 531 344)">8</text>
<text x="514" y="350" transform="rotate(-90 514 350)">3/</text>
<text x="151" y="363" transform="rotate(-90 151 363)">7/</text>
<text x="152" y="360" transform="rotate(-90 152 360)">16</text>
<text x="206" y="361">3/</text>
<text x="209" y="363">16</text>
<text x="427" y="369" transform="rotate(32 427 369)">31.67</text>
<text x="515" y="370" transform="rotate(-90 515 370)">8</text>
<text x="418" y="373">3/</text>
<text x="421" y="375">8</text>
<text x="514" y="373" transform="rotate(-90 514 373)">5/</text>
<text x="375" y="381" transform="rotate(32 375 381)">1/</text>
<text x="376" y="384" transform="rotate(32 376 384)">16</text>
<text x="406" y="381" transform="rotate(32 406 381)">11/</text>
<text x="409" y="385" transform="rotate(32 409 385)">16</text>
<text x="515" y="390" transform="rotate(-90 515 390)">4</text>
<text x="514" y="392" transform="rotate(-90 514 392)">1/</text>
</g>
<g font-size="4.2">
<text x="777" y="49">1/</text>
<text x="779" y="51">4</text>
<text x="823" y="49">3/</text>
<text x="825" y="51">8</text>
<text x="777" y="56">1/</text>
<text x="779" y="57">4</text>
<text x="823" y="56">3/</text>
<text x="825" y="57">16</text>
<text x="777" y="62">1/</text>
<text x="779" y="63">4</text>
<text x="823" y="62">11/</text>
<text x="826" y="63">16</text>
<text x="777" y="68">1/</text>
<text x="779" y="70">4</text>
<text x="823" y="68">7/</text>
<text x="825" y="70">8</text>
<text x="777" y="75">1/</text>
<text x="779" y="76">4</text>
<text x="823" y="75">1/</text>
<text x="825" y="76">8</text>
<text x="777" y="81">1/</text>
<text x="779" y="82">4</text>
<text x="823" y="81">1/</text>
<text x="825" y="82">4</text>
<text x="777" y="87">1/</text>
<text x="779" y="89">4</text>
<text x="823" y="87">13/</text>
<text x="826" y="89">16</text>
<text x="777" y="94">1/</text>
<text x="779" y="95">4</text>
<text x="823" y="94">5/</text>
<text x="825" y="95">16</text>
<text x="769" y="100">3/</text>
<text x="770" y="101">4</text>
<text x="823" y="100">7/</text>
<text x="825" y="101">8</text>
<text x="769" y="106">3/</text>
<text x="770" y="108">4</text>
<text x="823" y="106">7/</text>
<text x="825" y="108">8</text>
</g>
<g font-size="3.7">
<text x="17" y="551" transform="rotate(-90 17 551)">00:56:17</text>
<text x="17" y="561" transform="rotate(-90 17 561)">2025</text>
<text x="17" y="570" transform="rotate(-90 17 570)">Jun 17</text>
<text x="17" y="593" transform="rotate(-90 17 593)">PRINTED ON</text>
</g>
</svg>
